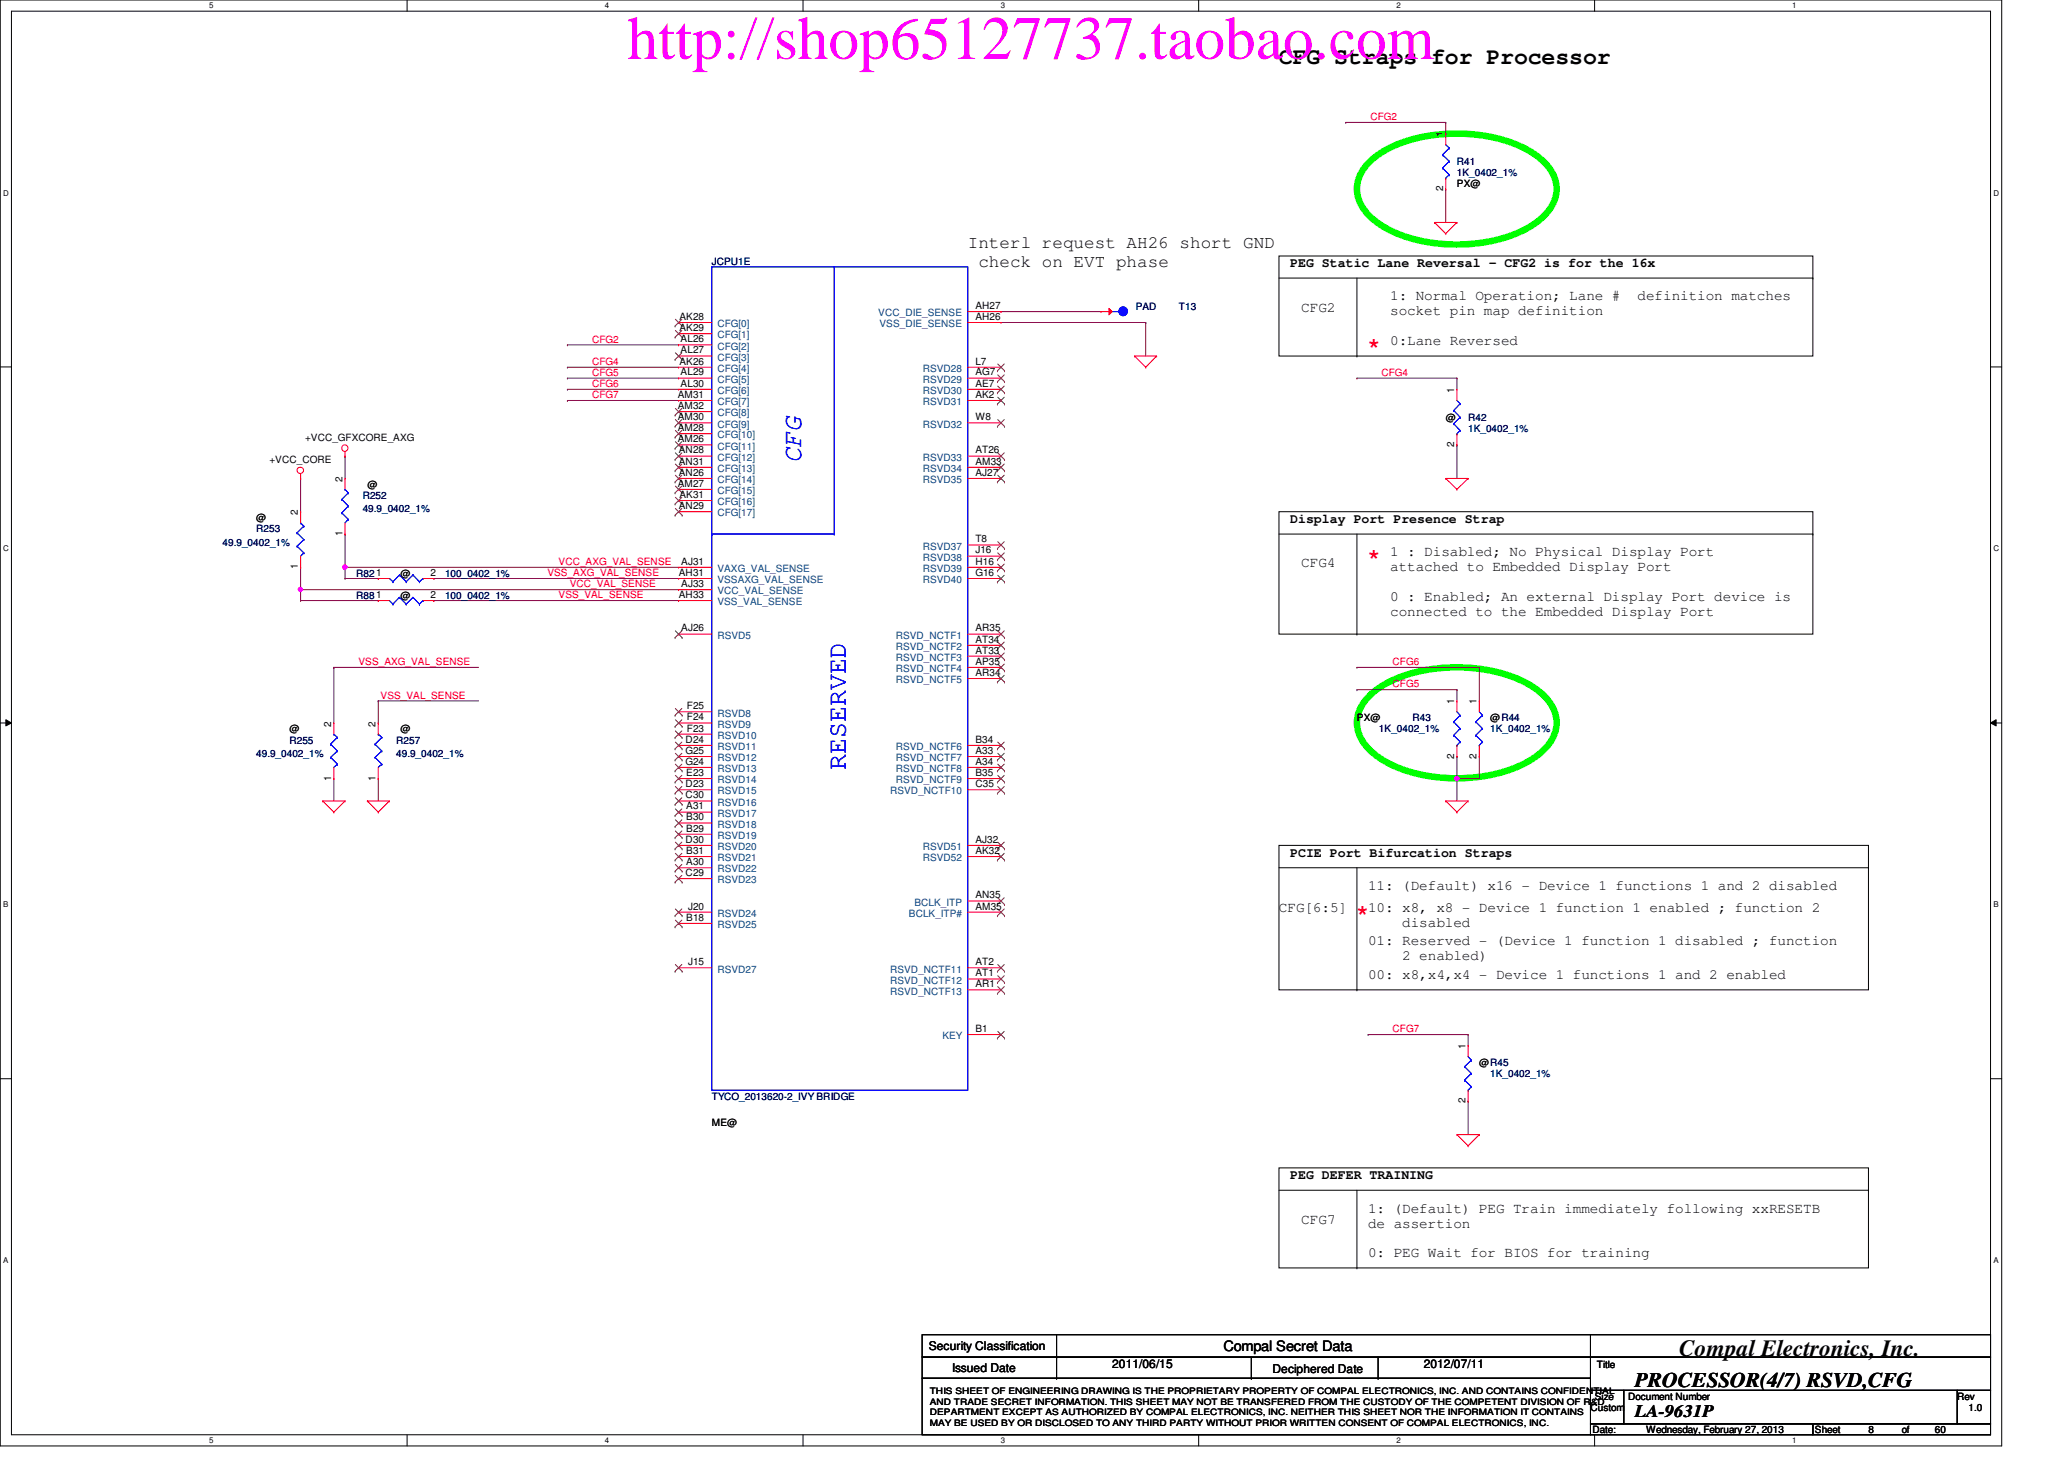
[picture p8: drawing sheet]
<svg xmlns="http://www.w3.org/2000/svg" width="297mm" height="210mm" viewBox="0 0 297 210" stroke-linecap="round" stroke-linejoin="round" font-family="sans-serif">
<path d="M0 0h288.1v208h-288.1zM1.6 1.6h284.9v204.8h-284.9z" fill="none" stroke="#000" stroke-width=".14"/>
<g fill="#fff">
<path d="M30.1 .2h.6v1.2h-.6z"/>
<path d="M30.1 206.6h.6v1.2h-.6z"/>
</g>
<path d="M58.6 0v1.6M58.6 206.4v1.6" fill="none" stroke="#000" stroke-width=".14"/>
<g fill="#fff">
<path d="M87 .2h.6v1.2h-.6z"/>
<path d="M87 206.6h.6v1.2h-.6z"/>
</g>
<path d="M115.6 0v1.6M115.6 206.4v1.6" fill="none" stroke="#000" stroke-width=".14"/>
<g fill="#fff">
<path d="M144 .2h.6v1.2h-.6z"/>
<path d="M144 206.6h.6v1.2h-.6z"/>
</g>
<path d="M172.5 0v1.6M172.5 206.4v1.6" fill="none" stroke="#000" stroke-width=".14"/>
<g fill="#fff">
<path d="M201 .2h.5v1.2h-.5z"/>
<path d="M201 206.6h.5v1.2h-.5z"/>
</g>
<path d="M229.5 0v1.6M229.5 206.4v1.6" fill="none" stroke="#000" stroke-width=".14"/>
<g fill="#fff">
<path d="M257.9 .2h.6v1.2h-.6z"/>
<path d="M257.9 206.6h.6v1.2h-.6z"/>
<path d="M.5 27.2h.7v1.2h-.7z"/>
<path d="M286.9 27.2h.8v1.2h-.8z"/>
<path d="M.5 78.4h.7v1.1h-.7z"/>
<path d="M286.9 78.4h.8v1.1h-.8z"/>
</g>
<path d="M0 52.8h1.6M286.5 52.8h1.6" fill="none" stroke="#000" stroke-width=".14"/>
<g fill="#fff">
<path d="M.5 129.6h.7v1.2h-.7z"/>
<path d="M286.9 129.6h.7v1.2h-.7z"/>
</g>
<path d="M0 104h1.6M.8 103.5l.8 .5-.8 .4zM286.5 104l.8-.5v.9zM286.5 104h1.6" fill="none" stroke="#000" stroke-width=".14"/>
<path d="M.8 103.5l.8 .5-.8 .4zM286.5 104l.8-.5v.9z" fill="#000"/>
<g fill="#fff">
<path d="M.5 180.8h.7v1.1h-.7z"/>
<path d="M286.9 180.8h.7v1.1h-.7z"/>
</g>
<g fill="none" stroke="#000" stroke-width=".14">
<path d="M184.1 36.8h76.8v14.4h-76.8zM184.1 40h76.8M195.3 51.2h.1M195.3 40v11.2M260.9 40h.1M184.1 73.6h76.8v17.6h-76.8zM184.1 76.8h76.8M195.3 76.8v14.4M260.9 76.8h.1M195.3 91.2h.1M184.1 121.6h84.8v20.8h-84.8zM184.1 124.8h84.8"/>
<path d="M195.3 124.8v17.6M268.9 124.8h.1M0 155.2h1.6M195.3 142.4h.1M286.5 155.2h1.6M184.1 168h84.8v14.4h-84.8zM184.1 171.2h84.8M195.3 171.2v11.2M268.9 171.2h.1M195.3 182.4h.1"/>
</g>
<path d="M196.7 23.7a15.6 15.6 0 0 1 9.6-4.3 23.2 23.2 0 0 1 13.5 2.1 7.6 7.6 0 0 1 4.1 4.7 5.4 5.4 0 0 1-2.1 5.3 18 18 0 0 1-10.5 3.6 22 22 0 0 1-11.8-2.3 7.6 7.6 0 0 1-4.1-4.7 5 5 0 0 1 1.3-4.4zM196.7 100.5a15.6 15.6 0 0 1 9.6-4.3 23.2 23.2 0 0 1 13.5 2.1 7.6 7.6 0 0 1 4.1 4.7 5.4 5.4 0 0 1-2.1 5.3 18 18 0 0 1-10.5 3.6 22 22 0 0 1-11.8-2.3 7.6 7.6 0 0 1-4.1-4.7 5 5 0 0 1 1.3-4.4z" fill="none" stroke="#0f0" stroke-width=".93"/>
<g fill="none" stroke="#800040" stroke-width=".14">
<path d="M195.3 54.4h.1M195.3 54.4h14.4M209.7 54.4h.1M209.7 54.4v1.6M209.7 64h.1M209.7 64v4.8M195.3 96h.1M195.3 96h17.6M212.9 96h.1M212.9 96v4.8M209.7 108.8h.1M209.7 112h.1"/>
<path d="M209.7 108.8v6.4M212.9 108.8h.1M212.9 108.8v3.2h-3.2"/>
</g>
<circle cx="209.7" cy="112" r=".31" fill="#f0f"/>
<circle cx="209.7" cy="112" r=".31" fill="none" stroke="#f0f" stroke-width=".14"/>
<g fill="none" stroke="#800040" stroke-width=".14">
<path d="M193.7 17.6h.1M193.7 17.6h14.4M208.1 17.6h.1M208.1 17.6v1.6M208.1 27.2h.1M208.1 27.2v4.8M81.7 49.6h.1M81.7 52.8h.1M81.7 56h.1M81.7 57.6h.1M81.7 54.4h.1M81.7 49.6h16"/>
<path d="M81.7 52.8h16M81.7 56h16M81.7 57.6h16M81.7 54.4h16M144.1 44.8h.1M144.1 44.8h14.4M43.3 68.8h.1M43.3 68.8v4.8M43.3 81.6h.1M43.3 84.8h.1M43.3 81.6v3.2M43.3 84.8h54.4"/>
<path d="M195.3 99.2h.1M195.3 99.2h14.4M209.7 99.2h.1M209.7 99.2v1.6M196.9 148.8h.1M196.9 148.8h14.4M211.3 158.4h.1M211.3 148.8h.1M211.3 148.8v1.6M211.3 158.4v4.8"/>
</g>
<circle cx="43.2" cy="84.8" r=".3" fill="#f0f"/>
<circle cx="43.2" cy="84.8" r=".3" fill="none" stroke="#f0f" stroke-width=".14"/>
<path d="M49.7 81.6h.1M49.7 81.6h48" fill="none" stroke="#800040" stroke-width=".14"/>
<circle cx="49.6" cy="81.6" r=".32" fill="#f0f"/>
<circle cx="49.6" cy="81.6" r=".32" fill="none" stroke="#f0f" stroke-width=".14"/>
<g fill="none" stroke="#800040" stroke-width=".14">
<path d="M144.1 46.4h20.8M164.9 46.4h.1M164.9 46.4v4.8M49.7 65.6h.1M49.7 76.8h.1M49.7 65.6v3.2M49.7 76.8v6.4M43.3 86.4h.1M43.3 86.4h11.1M43.3 84.8v1.6M48 96h.1M48 96v8"/>
<path d="M48 96h20.9M49.7 83.2h.1M49.7 83.2h4.7M54.4 86.4h.1M54.4 83.2h.1M62.4 83.2h.1M62.4 86.4h.1M62.4 83.2h35.3M62.4 86.4h35.3M48 112h.1M48 112v3.2M54.4 100.8h.1"/>
<path d="M54.4 112h.1M54.4 100.8v3.2M54.4 112v3.2M54.4 100.8h14.5"/>
</g>
<g fill="none" stroke="#f00" stroke-width=".14">
<path d="M208.1 19.2h.1M208.1 19.2v1.6M206.5 32h.1M206.5 32h3.2M206.5 32l1.6 1.6M208.1 33.6h.1M208.1 27.2h.1M208.1 25.6v1.6M209.7 32h.1M209.7 32l-1.6 1.6M97.7 46.4h.1M97.7 48h.1"/>
<path d="M97.7 49.6h.1M97.7 51.2h.1M97.7 52.8h.1M97.7 54.4h.1M97.7 56h.1M97.7 57.6h.1M97.7 59.2h.1M97.7 51.2h4.7M97.7 46.4h4.7M97.7 48h4.7M97.7 49.6h4.7M97.7 52.8h4.7"/>
<path d="M97.7 54.4h4.7M97.7 56h4.7M97.7 57.6h4.7M97.7 59.2h4.7M139.3 46.4h4.8M139.3 52.8h4.8M139.3 54.4h4.8M139.3 56h4.8M139.3 57.6h4.8M139.3 44.8h4.8M144.1 44.8h.1M144.1 46.4h.1"/>
<path d="M144.1 57.6h.1M144.1 56h.1M144.1 54.4h.1M144.1 52.8h.1M163.3 51.2h.1M163.3 51.2h3.2M163.3 51.2l1.6 1.6M164.9 52.8h.1M166.5 51.2h.1M166.5 51.2l-1.6 1.6M209.7 56h.1M209.7 56v1.6"/>
<path d="M43.3 68.8h.1M43.3 73.6h.1M43.3 68.2v.6M43.3 73.6v1.6M49.7 65.6h.1M49.7 76.8h.1M49.7 68.8h.1M49.7 65v.6M49.7 68.8v1.6M49.7 75.2v1.6M97.7 60.8h.1M97.7 62.4h.1"/>
<path d="M97.7 64h.1M97.7 65.6h.1M97.7 67.2h.1M97.7 68.8h.1M97.7 70.4h.1M97.7 72h.1M97.7 73.6h.1M97.7 68.8h4.7M97.7 60.8h4.7M97.7 62.4h4.7M97.7 64h4.7M97.7 65.6h4.7"/>
<path d="M97.7 67.2h4.7M97.7 70.4h4.7M97.7 72h4.7M97.7 73.6h4.7M139.3 68.8h4.8M139.3 60.8h4.8M139.3 65.6h4.8M139.3 67.2h4.8M139.3 78.4h4.8M144.1 67.2h.1M144.1 68.8h.1M144.1 78.4h.1"/>
<path d="M144.1 60.8h.1M144.1 65.6h.1M208.1 68.8h.1M208.1 68.8h3.2M208.1 68.8l1.6 1.6M209.7 70.4h.1M209.7 64h.1M209.7 62.4v1.6M211.3 68.8h.1M211.3 68.8l-1.6 1.6M43.3 81.6h.1M43.3 80v1.6"/>
<path d="M54.4 86.4h.1M54.4 83.2h.1M54.4 86.4h1.6M54.4 83.2h1.6M60.9 86.4h1.5M60.9 83.2h1.5M62.4 86.4h.1M62.4 83.2h.1M97.7 91.2h.1M97.7 81.6h.1M97.7 83.2h.1M97.7 84.8h.1"/>
<path d="M97.7 86.4h.1M97.7 86.4h4.7M97.7 83.2h4.7M97.7 81.6h4.7M97.7 91.2h4.7M97.7 84.8h4.7M139.3 83.2h4.8M139.3 80h4.8M139.3 92.8h4.8M139.3 81.6h4.8M139.3 91.2h4.8M139.3 94.4h4.8"/>
<path d="M139.3 97.6h4.8M139.3 96h4.8M144.1 80h.1M144.1 92.8h.1M144.1 81.6h.1M144.1 83.2h.1M144.1 91.2h.1M144.1 94.4h.1M144.1 97.6h.1M144.1 96h.1M46.4 115.2h.1M46.4 115.2h3.3"/>
<path d="M46.4 115.2l1.6 1.6M48 116.8h.1M48 112h.1M48 104h.1M48 104v1.6M48 110.4v1.6M49.7 115.2h.1M49.7 115.2l-1.7 1.6M52.9 115.2h.1M52.9 115.2h3.1M52.9 115.2l1.5 1.6M54.4 116.8h.1"/>
<path d="M54.4 112h.1M54.4 104h.1M54.4 104v1.6M54.4 110.4v1.6M56 115.2h.1M56 115.2l-1.6 1.6M97.7 115.2h.1M97.7 113.6h.1M97.7 116.8h.1M97.7 118.4h.1M97.7 102.4h.1M97.7 104h.1"/>
<path d="M97.7 107.2h.1M97.7 108.8h.1M97.7 110.4h.1M97.7 112h.1M97.7 105.6h.1M97.7 115.2h4.7M97.7 107.2h4.7M97.7 108.8h4.7M97.7 110.4h4.7M97.7 112h4.7M97.7 113.6h4.7M97.7 116.8h4.7"/>
<path d="M97.7 118.4h4.7M97.7 102.4h4.7M97.7 104h4.7M97.7 105.6h4.7M139.3 107.2h4.8M139.3 108.8h4.8M139.3 110.4h4.8M139.3 112h4.8M139.3 113.6h4.8M144.1 107.2h.1M144.1 108.8h.1M144.1 110.4h.1"/>
<path d="M144.1 112h.1M144.1 113.6h.1M208.1 115.2h.1M208.1 115.2h3.2M208.1 115.2l1.6 1.6M209.7 116.8h.1M209.7 100.8h.1M209.7 108.8h.1M209.7 100.8v1.6M209.7 107.2v1.6M211.3 115.2h.1M211.3 115.2l-1.6 1.6"/>
<path d="M212.9 100.8h.1M212.9 108.8h.1M212.9 100.8v1.6M212.9 107.2v1.6M97.7 139.2h.1M97.7 121.6h.1M97.7 120h.1M97.7 124.8h.1M97.7 123.2h.1M97.7 126.4h.1M97.7 131.2h.1M97.7 132.8h.1"/>
<path d="M97.7 139.2h4.7M97.7 121.6h4.7M97.7 123.2h4.7M97.7 120h4.7M97.7 124.8h4.7M97.7 126.4h4.7M97.7 131.2h4.7M97.7 132.8h4.7M139.3 139.2h4.8M139.3 121.6h4.8M139.3 123.2h4.8M139.3 129.6h4.8"/>
<path d="M139.3 131.2h4.8M144.1 139.2h.1M144.1 121.6h.1M144.1 123.2h.1M144.1 129.6h.1M144.1 131.2h.1M139.3 140.8h4.8M139.3 142.4h4.8M139.3 148.8h4.8M144.1 140.8h.1M144.1 142.4h.1M144.1 148.8h.1"/>
<path d="M209.7 163.2h.1M209.7 163.2h3.2M209.7 163.2l1.6 1.6M211.3 164.8h.1M212.9 163.2h.1M212.9 163.2l-1.6 1.6"/>
<circle cx="43.2" cy="67.7" r=".46"/>
<circle cx="49.6" cy="64.5" r=".46"/>
</g>
<g fill="none" stroke="#000" stroke-width=".14">
<path d="M132.7 192h96.2v3.2h-96.2zM132.7 195.2h96.2v3.1h-96.2zM132.7 198.3h96.2v8.1h-96.2zM152.1 195.2h.1M152.1 198.3h.1M152.1 192v6.3M180.1 198.3h.1M180.1 195.2v3.1M198.3 198.3h.1M198.3 195.2v3.1M228.9 192h57.6v3.2h-57.6zM228.9 195.2h57.6v4.8h-57.6z"/>
<path d="M228.9 200h4.8v4.9h-4.8zM228.9 204.9h32v1.5h-32zM233.7 200h48v4.9h-48zM260.9 204.9h25.6v1.5h-25.6zM281.7 200h4.8v4.9h-4.8z"/>
</g>
<g fill="none" stroke="#00f" stroke-width=".14">
<path d="M102.4 38.4h36.9v118.4h-36.9zM120.1 38.4v38.4M207.6 22.3h.1M207.6 24.2h.1M207.6 22.3l1 .9M207.6 24.2l1 .9M208.1 25.6h.1M208.1 20.8l.5 .5M208.6 21.3h.1M208.6 23.2h.1M208.6 25.1h.1M208.6 21.3l-1 1"/>
<path d="M208.6 23.2l-1 1M208.6 25.1l-.5 .5M209.2 59.1h.1M209.2 59.1l.9 .9M209.7 57.6l.4 .5M210.1 58.1h.1M210.1 58.1l-.9 1M42.8 78.6h.1M42.8 76.7h.1M42.8 78.6l.9 .9M42.8 76.7l.9 .9M43.3 75.2h.1"/>
<path d="M43.3 75.2l.4 .5M43.7 79.5h.1M43.7 77.6h.1M43.7 75.7h.1M43.7 79.5l-.4 .5M43.7 77.6l-.9 1M43.7 75.7l-.9 1M49.2 73.8h.1M49.2 71.8h.1M49.2 73.8l.9 .9M49.2 71.8l.9 1M49.7 70.4h.1"/>
<path d="M49.7 70.4l.4 .5M50.1 74.7h.1M50.1 72.8h.1M50.1 70.9h.1M50.1 74.7l-.4 .5M50.1 72.8l-.9 1M50.1 70.9l-.9 .9M102.4 76.8h.1M102.4 76.8h17.7M120.1 76.8h.1M209.2 61h.1M209.2 61l.9 .9"/>
<path d="M209.7 62.4h.1M210.1 60h.1M210.1 61.9h.1M210.1 60l-.9 1M210.1 61.9l-.4 .5M56 86.4l.6 .5M56 83.2l.6 .5M56.6 86.9h.1M56.6 83.7h.1M57.5 85.9h.1M57.5 82.7h.1M57.5 85.9l-.9 1"/>
<path d="M57.5 85.9l1 1M57.5 82.7l-.9 1M57.5 82.7l1 1M58.5 86.9h.1M58.5 83.7h.1M59.4 85.9h.1M59.4 82.7h.1M59.4 85.9l-.9 1M59.4 85.9l1 1M59.4 82.7l-.9 1M59.4 82.7l1 1M60.4 86.9h.1"/>
<path d="M60.4 83.7h.1M60.9 86.4h.1M60.9 83.2h.1M60.9 86.4l-.5 .5M60.9 83.2l-.5 .5M47.6 109h.1M47.6 107.1h.1M47.6 109l1 .9M47.6 107.1l1 .9M48 105.6h.1M48 105.6l.6 .5M48.6 109.9h.1"/>
<path d="M48.6 108h.1M48.6 106.1h.1M48.6 109.9l-.6 .5M48.6 108l-1 1M48.6 106.1l-1 1M54 109h.1M54 107.1h.1M54 109l.9 .9M54 107.1l.9 .9M54.4 105.6h.1M54.4 105.6l.5 .5M54.9 109.9h.1"/>
<path d="M54.9 108h.1M54.9 106.1h.1M54.9 109.9l-.5 .5M54.9 108l-.9 1M54.9 106.1l-.9 1M209.2 103.8h.1M209.2 105.8h.1M209.2 103.8l.9 1M209.2 105.8l.9 .9M209.7 107.2h.1M209.7 102.4l.4 .5M210.1 102.9h.1"/>
<path d="M210.1 104.8h.1M210.1 106.7h.1M210.1 102.9l-.9 .9M210.1 104.8l-.9 1M210.1 106.7l-.4 .5M212.4 103.8h.1M212.4 105.8h.1M212.4 103.8l1 1M212.4 105.8l1 .9M212.9 107.2h.1M212.9 102.4l.5 .5M213.4 102.9h.1"/>
<path d="M213.4 104.8h.1M213.4 106.7h.1M213.4 102.9l-1 .9M213.4 104.8l-1 1M213.4 106.7l-.5 .5"/>
</g>
<g fill="none" stroke="#804000" stroke-width=".14">
<path d="M97.2 46.9h.1M97.2 48.5h.1M97.2 51.7h.1M97.2 59.7h.1M97.2 45.9l1 1M97.2 47.5l1 1M97.2 50.8l1 .9M97.2 58.8l1 .9M98.1 45.9l-.9 1M98.1 47.5l-.9 1M98.1 50.8l-.9 .9M98.1 58.8l-.9 .9"/>
<path d="M98.2 46.9h.1M98.2 48.5h.1M98.2 51.7h.1M98.2 59.7h.1M143.5 58.1h.1M143.5 56.5h.1M143.5 54.9h.1M143.5 53.3h.1M143.6 57.1l1 1M143.6 55.5l1 1M143.6 53.9l1 1M143.6 52.4l1 .9"/>
<path d="M144.5 55.5l-1 1M144.5 57.1l-1 1M144.5 53.9l-1 1M144.5 52.4l-1 .9M144.6 58.1h.1M144.6 56.5h.1M144.6 54.9h.1M144.6 53.3h.1M97.2 61.3h.1M97.2 62.9h.1M97.2 64.5h.1M97.2 66.1h.1"/>
<path d="M97.2 67.7h.1M97.2 69.3h.1M97.2 70.9h.1M97.2 72.5h.1M97.2 74.1h.1M97.2 60.4l1 .9M97.2 61.9l1 1M97.2 63.5l1 1M97.2 65.2l1 .9M97.2 66.8l1 .9M97.2 68.4l1 .9M97.2 69.9l1 1"/>
<path d="M97.2 71.5l1 1M97.2 73.2l1 .9M98.1 60.4l-.9 .9M98.1 61.9l-.9 1M98.1 63.5l-.9 1M98.1 65.2l-.9 .9M98.1 66.8l-.9 .9M98.1 68.4l-.9 .9M98.1 69.9l-.9 1M98.1 71.5l-.9 1M98.1 73.2l-.9 .9M98.2 61.3h.1"/>
<path d="M98.2 62.9h.1M98.2 64.5h.1M98.2 66.1h.1M98.2 67.7h.1M98.2 69.3h.1M98.2 70.9h.1M98.2 72.5h.1M98.2 74.1h.1M143.5 67.7h.1M143.5 69.3h.1M143.5 78.9h.1M143.5 61.3h.1"/>
<path d="M143.5 66.1h.1M143.6 66.8l1 .9M143.6 68.4l1 .9M143.6 79.5l1 1M143.6 77.9l1 1M143.6 60.4l1 .9M143.6 65.2l1 .9M144.5 66.8l-1 .9M144.5 68.4l-1 .9M144.5 79.5l-1 1M144.5 77.9l-1 1M144.5 60.4l-1 .9"/>
<path d="M144.5 65.2l-1 .9M144.6 67.7h.1M144.6 69.3h.1M144.6 78.9h.1M144.6 61.3h.1M144.6 66.1h.1M97.2 91.7h.1M97.2 90.8l1 .9M98.1 90.8l-.9 .9M98.2 91.7h.1M143.5 80.5h.1M143.5 93.3h.1"/>
<path d="M143.5 82.1h.1M143.5 83.7h.1M143.5 91.7h.1M143.5 94.9h.1M143.5 98.1h.1M143.5 96.5h.1M143.6 92.4l1 .9M143.6 81.2l1 .9M143.6 82.8l1 .9M143.6 90.8l1 .9M143.6 93.9l1 1M143.6 97.2l1 .9"/>
<path d="M143.6 95.5l1 1M144.5 92.4l-1 .9M144.5 81.2l-1 .9M144.5 82.8l-1 .9M144.5 90.8l-1 .9M144.5 93.9l-1 1M144.5 97.2l-1 .9M144.5 95.5l-1 1M144.6 80.5h.1M144.6 93.3h.1M144.6 82.1h.1M144.6 83.7h.1"/>
<path d="M144.6 91.7h.1M144.6 94.9h.1M144.6 98.1h.1M144.6 96.5h.1M97.2 115.7h.1M97.2 114.1h.1M97.2 117.3h.1M97.2 118.9h.1M97.2 102.9h.1M97.2 104.5h.1M97.2 107.7h.1M97.2 109.3h.1"/>
<path d="M97.2 110.9h.1M97.2 112.5h.1M97.2 106.1h.1M97.2 114.8l1 .9M97.2 113.2l1 .9M97.2 116.4l1 .9M97.2 117.9l1 1M97.2 119.5l1 1M97.2 101.9l1 1M97.2 103.5l1 1M97.2 106.8l1 .9M97.2 108.4l1 .9"/>
<path d="M97.2 109.9l1 1M97.2 111.5l1 1M97.2 105.2l1 .9M98.1 114.8l-.9 .9M98.1 113.2l-.9 .9M98.1 116.4l-.9 .9M98.1 117.9l-.9 1M98.1 119.5l-.9 1M98.1 101.9l-.9 1M98.1 103.5l-.9 1M98.1 106.8l-.9 .9M98.1 108.4l-.9 .9"/>
<path d="M98.1 109.9l-.9 1M98.1 111.5l-.9 1M98.1 105.2l-.9 .9M98.2 115.7h.1M98.2 114.1h.1M98.2 117.3h.1M98.2 118.9h.1M98.2 102.9h.1M98.2 104.5h.1M98.2 107.7h.1M98.2 109.3h.1M98.2 110.9h.1"/>
<path d="M98.2 112.5h.1M98.2 106.1h.1M143.5 107.7h.1M143.5 109.3h.1M143.5 110.9h.1M143.5 112.5h.1M143.5 114.1h.1M143.6 106.8l1 .9M143.6 108.4l1 .9M143.6 109.9l1 1M143.6 111.5l1 1M143.6 113.2l1 .9"/>
<path d="M144.5 106.8l-1 .9M144.5 108.4l-1 .9M144.5 109.9l-1 1M144.5 111.5l-1 1M144.5 113.2l-1 .9M144.6 107.7h.1M144.6 109.3h.1M144.6 110.9h.1M144.6 112.5h.1M144.6 114.1h.1M97.2 139.7h.1M97.2 122.1h.1"/>
<path d="M97.2 120.5h.1M97.2 125.3h.1M97.2 123.7h.1M97.2 126.9h.1M97.2 131.7h.1M97.2 133.3h.1M97.2 138.8l1 .9M97.2 121.2l1 .9M97.2 124.4l1 .9M97.2 122.8l1 .9M97.2 125.9l1 1M97.2 130.8l1 .9"/>
<path d="M97.2 132.4l1 .9M98.1 125.9l-.9 1M98.1 138.8l-.9 .9M98.1 121.2l-.9 .9M98.1 124.4l-.9 .9M98.1 122.8l-.9 .9M98.1 130.8l-.9 .9M98.1 132.4l-.9 .9M98.2 139.7h.1M98.2 122.1h.1M98.2 120.5h.1M98.2 125.3h.1"/>
<path d="M98.2 123.7h.1M98.2 126.9h.1M98.2 131.7h.1M98.2 133.3h.1M143.5 139.7h.1M143.5 122.1h.1M143.5 123.7h.1M143.5 130.1h.1M143.5 131.7h.1M143.6 138.8l1 .9M143.6 121.2l1 .9M143.6 122.8l1 .9"/>
<path d="M143.6 129.2l1 .9M143.6 130.8l1 .9M144.5 138.8l-1 .9M144.5 121.2l-1 .9M144.5 122.8l-1 .9M144.5 129.2l-1 .9M144.5 130.8l-1 .9M144.6 139.7h.1M144.6 122.1h.1M144.6 123.7h.1M144.6 130.1h.1M144.6 131.7h.1"/>
<path d="M143.5 141.4h.1M143.5 142.9h.1M143.5 149.4h.1M143.6 140.4l1 1M143.6 141.9l1 1M143.6 148.4l1 1M144.5 140.4l-1 1M144.5 141.9l-1 1M144.5 148.4l-1 1M144.6 141.4h.1M144.6 142.9h.1M144.6 149.4h.1"/>
</g>
<circle cx="161.6" cy="44.8" r=".63" fill="#00f"/>
<g fill="none" stroke="#00f" stroke-width=".14">
<path d="M160.1 44.8h.9M161 44.8h.1"/>
<circle cx="161.6" cy="44.8" r=".63"/>
</g>
<circle cx="161.6" cy="44.8" r=".63" fill="#00f"/>
<g fill="none" stroke="#00f" stroke-width=".14">
<path d="M160.1 44.8h.9M161 44.8h.1"/>
<circle cx="161.6" cy="44.8" r=".63"/>
</g>
<path d="M159.6 44.4l.5 .4-.5 .5z" fill="#f00"/>
<path d="M158.5 44.8h.1M158.5 44.8h1.6M159.6 44.4l.5 .4-.5 .5zM211.3 150.4h.1M211.3 158.4h.1M211.3 150.4v1.6M211.3 156.8v1.6" fill="none" stroke="#f00" stroke-width=".14"/>
<path d="M210.8 153.5h.1M210.8 155.4h.1M210.8 153.5l.9 .9M210.8 155.4l.9 .9M211.3 156.8h.1M211.3 152l.4 .5M211.7 152.5h.1M211.7 154.4h.1M211.7 156.3h.1M211.7 152.5l-.9 1M211.7 154.4l-.9 1M211.7 156.3l-.4 .5" fill="none" stroke="#00f" stroke-width=".14"/>
<circle cx="209.7" cy="112" r=".31" fill="#f0f"/>
<circle cx="209.7" cy="112" r=".31" fill="none" stroke="#f0f" stroke-width=".14"/>
<circle cx="43.2" cy="84.8" r=".3" fill="#f0f"/>
<circle cx="43.2" cy="84.8" r=".3" fill="none" stroke="#f0f" stroke-width=".14"/>
<circle cx="49.6" cy="81.6" r=".32" fill="#f0f"/>
<circle cx="49.6" cy="81.6" r=".32" fill="none" stroke="#f0f" stroke-width=".14"/>
<text font-size="8.8" fill="#f0f" x="90.3" y="8.5">http://shop65127737.taobao.com</text>
<g font-size="4.3" fill="#f00">
<text x="196.9" y="51.9">*</text>
<text x="196.9" y="82.3">*</text>
<text x="195.3" y="133.5">*</text>
</g>
<g font-size="3.8" fill="#00f">
<text x="115.3" y="66.6" transform="rotate(-90 115.3 66.6)">CFG</text>
<text x="121.7" y="110.7" transform="rotate(-90 121.7 110.7)">RESERVED</text>
</g>
<g font-size="3.3">
<text x="184.1" y="9.1">CFG Straps for Processor</text>
<text x="241.7" y="195.1">Compal Electronics, Inc.</text>
</g>
<text font-size="3" x="235.3" y="199.6">PROCESSOR(4/7) RSVD,CFG</text>
<g font-size="2.5">
<text x="139.3" y="35.7">Interl request AH26 short GND</text>
<text x="140.8" y="38.4">check on EVT phase</text>
<text x="235.3" y="203.9">LA-9631P</text>
</g>
<g font-size="2.1">
<text x="187.3" y="44.8">CFG2</text>
<text x="200.1" y="43.2">1: Normal Operation; Lane #</text>
<text x="200.1" y="45.4">socket pin map definition</text>
<text x="235.7" y="43.2">definition matches</text>
<text x="200.1" y="49.6">0:Lane Reversed</text>
<text x="187.3" y="81.6">CFG4</text>
<text x="200.1" y="80">1 : Disabled; No Physical Display Port</text>
<text x="200.1" y="82.2">attached to Embedded Display Port</text>
<text x="200.1" y="86.4">0 : Enabled; An external Display Port device is</text>
<text x="200.1" y="88.6">connected to the Embedded Display Port</text>
<text x="184.1" y="131.2">CFG[6:5]</text>
<text x="196.9" y="131.2">10: x8, x8 - Device 1 function 1 enabled ; function 2</text>
<text x="196.9" y="128">11: (Default) x16 - Device 1 functions 1 and 2 disabled</text>
<text x="196.9" y="136">01: Reserved - (Device 1 function 1 disabled ; function</text>
<text x="201.8" y="133.4">disabled</text>
<text x="196.9" y="140.8">00: x8,x4,x4 - Device 1 functions 1 and 2 enabled</text>
<text x="201.8" y="138.2">2 enabled)</text>
<text x="187.3" y="176">CFG7</text>
<text x="196.9" y="174.5">1: (Default) PEG Train immediately following xxRESETB</text>
<text x="196.9" y="176.6">de assertion</text>
<text x="196.9" y="180.8">0: PEG Wait for BIOS for training</text>
<text x="176.1" y="194.4">Compal Secret Data</text>
</g>
<g font-size="1.9">
<text x="185.7" y="38.4">PEG Static Lane Reversal - CFG2 is for the 16x</text>
<text x="185.7" y="75.2">Display Port Presence Strap</text>
<text x="185.7" y="123.2">PCIE Port Bifurcation Straps</text>
<text x="185.7" y="169.6">PEG DEFER TRAINING</text>
</g>
<g font-size="1.7">
<text x="133.7" y="194.3">Security Classification</text>
<text x="137" y="197.3">Issued Date</text>
<text x="160.1" y="196.8">2011/06/15</text>
<text x="183.1" y="197.5">Deciphered Date</text>
<text x="204.9" y="196.8">2012/07/11</text>
</g>
<g font-size="1.4" fill="#f00">
<text x="197.2" y="17.3">CFG2</text>
<text x="85.2" y="49.3">CFG2</text>
<text x="85.2" y="52.5">CFG4</text>
<text x="85.2" y="55.7">CFG6</text>
<text x="85.2" y="57.3">CFG7</text>
<text x="85.2" y="54.1">CFG5</text>
<text x="198.8" y="54.1">CFG4</text>
<text x="78.8" y="82.9">VSS_AXG_VAL_SENSE</text>
<text x="80.4" y="81.3">VCC_AXG_VAL_SENSE</text>
<text x="80.4" y="86.1">VSS_VAL_SENSE</text>
<text x="82" y="84.5">VCC_VAL_SENSE</text>
<text x="51.6" y="95.7">VSS_AXG_VAL_SENSE</text>
<text x="200.4" y="95.7">CFG6</text>
<text x="54.8" y="100.5">VSS_VAL_SENSE</text>
<text x="200.4" y="98.9">CFG5</text>
<text x="200.4" y="148.5">CFG7</text>
</g>
<g font-size="1.4">
<text x="207.7" y="19.7" transform="rotate(-90 207.7 19.7)">1</text>
<text x="207.7" y="27.5" transform="rotate(-90 207.7 27.5)">2</text>
<text x="209.7" y="27">PX@</text>
<text x="97.8" y="46">AK28</text>
<text x="97.8" y="47.6">AK29</text>
<text x="140.4" y="46">AH26</text>
<text x="140.4" y="44.4">AH27</text>
<text x="97.8" y="52.5">AK26</text>
<text x="98" y="49.2">AL26</text>
<text x="98" y="50.8">AL27</text>
<text x="140.4" y="52.5">L7</text>
<text x="97.5" y="57.2">AM31</text>
<text x="97.5" y="58.8">AM32</text>
<text x="98" y="54">AL29</text>
<text x="98" y="55.6">AL30</text>
<text x="140.4" y="57.2">AK2</text>
<text x="140.4" y="55.6">AE7</text>
<text x="140.4" y="54">AG7</text>
<text x="209.3" y="56.5" transform="rotate(-90 209.3 56.5)">1</text>
<text x="43.9" y="63.5">+VCC_GFXCORE_AXG</text>
<text x="97.5" y="60.5">AM30</text>
<text x="97.5" y="62">AM28</text>
<text x="97.5" y="63.6">AM26</text>
<text x="97.7" y="65.2">AN28</text>
<text x="140.4" y="60.5">W8</text>
<text x="140.4" y="65.2">AT26</text>
<text x="208.1" y="60.6">@</text>
<text x="209.3" y="64.3" transform="rotate(-90 209.3 64.3)">2</text>
<text x="38.8" y="66.6">+VCC_CORE</text>
<text x="49.3" y="69.3" transform="rotate(-90 49.3 69.3)">2</text>
<text x="52.9" y="70.2">@</text>
<text x="97.5" y="70">AM27</text>
<text x="97.7" y="66.8">AN31</text>
<text x="97.7" y="68.5">AN26</text>
<text x="97.8" y="71.6">AK31</text>
<text x="140.4" y="66.8">AM33</text>
<text x="140.4" y="68.5">AJ27</text>
<text x="36.9" y="75">@</text>
<text x="42.9" y="74.1" transform="rotate(-90 42.9 74.1)">2</text>
<text x="49.3" y="77.1" transform="rotate(-90 49.3 77.1)">1</text>
<text x="97.7" y="73.2">AN29</text>
<text x="42.9" y="81.9" transform="rotate(-90 42.9 81.9)">1</text>
<text x="57.7" y="83">@</text>
<text x="62" y="82.8">2</text>
<text x="97.7" y="82.8">AH31</text>
<text x="98" y="81.2">AJ31</text>
<text x="140.4" y="79.6">J16</text>
<text x="140.4" y="81.2">H16</text>
<text x="140.4" y="82.8">G16</text>
<text x="140.4" y="78">T8</text>
<text x="57.7" y="86.2">@</text>
<text x="62" y="86">2</text>
<text x="97.7" y="86">AH33</text>
<text x="98" y="84.5">AJ33</text>
<text x="98" y="90.8">AJ26</text>
<text x="140.4" y="92.5">AT34</text>
<text x="140.4" y="90.8">AR35</text>
<text x="140.4" y="94">AT33</text>
<text x="140.4" y="95.6">AP35</text>
<text x="140.4" y="97.2">AR34</text>
<text x="209.3" y="101.3" transform="rotate(-90 209.3 101.3)">1</text>
<text x="212.5" y="101.3" transform="rotate(-90 212.5 101.3)">1</text>
<text x="41.7" y="105.4">@</text>
<text x="47.7" y="104.5" transform="rotate(-90 47.7 104.5)">2</text>
<text x="54.1" y="104.5" transform="rotate(-90 54.1 104.5)">2</text>
<text x="57.7" y="105.4">@</text>
<text x="98.7" y="106.8">D24</text>
<text x="98.8" y="102">F25</text>
<text x="98.8" y="103.6">F24</text>
<text x="98.8" y="105.2">F23</text>
<text x="140.4" y="106.8">B34</text>
<text x="195.3" y="103.8">PX@</text>
<text x="214.5" y="103.8">@R44</text>
<text x="47.7" y="112.3" transform="rotate(-90 47.7 112.3)">1</text>
<text x="54.1" y="112.3" transform="rotate(-90 54.1 112.3)">1</text>
<text x="98.6" y="108.5">G25</text>
<text x="98.6" y="110">G24</text>
<text x="98.7" y="113.2">D23</text>
<text x="98.8" y="111.6">E23</text>
<text x="140.4" y="108.5">A33</text>
<text x="140.4" y="110">A34</text>
<text x="140.4" y="111.6">B35</text>
<text x="140.4" y="113.2">C35</text>
<text x="209.3" y="109.1" transform="rotate(-90 209.3 109.1)">2</text>
<text x="212.5" y="109.1" transform="rotate(-90 212.5 109.1)">2</text>
<text x="98.7" y="114.9">C30</text>
<text x="98.8" y="116.5">A31</text>
<text x="98.8" y="118">B30</text>
<text x="98.8" y="119.6">B29</text>
<text x="98.7" y="121.2">D30</text>
<text x="98.8" y="124.5">A30</text>
<text x="98.8" y="122.9">B31</text>
<text x="140.4" y="121.2">AJ32</text>
<text x="140.4" y="122.9">AK32</text>
<text x="98.7" y="126">C29</text>
<text x="99" y="130.9">J20</text>
<text x="140.4" y="130.9">AM35</text>
<text x="140.4" y="129.2">AN35</text>
<text x="98.8" y="132.5">B18</text>
<text x="99" y="138.9">J15</text>
<text x="140.4" y="138.9">AT2</text>
<text x="140.4" y="140.5">AT1</text>
<text x="140.4" y="142">AR1</text>
<text x="140.4" y="148.5">B1</text>
<text x="210.9" y="150.9" transform="rotate(-90 210.9 150.9)">1</text>
<text x="212.9" y="153.4">@R45</text>
<text x="210.9" y="158.8" transform="rotate(-90 210.9 158.8)">2</text>
<text x="102.4" y="162">ME@</text>
<text x="229.8" y="196.8">Title</text>
<text x="228.9" y="203">Custom</text>
<text x="229.5" y="201.4">Size</text>
<text x="234.3" y="201.4">Document Number</text>
<text x="281.7" y="201.4">Rev</text>
<text x="283.3" y="203">1.0</text>
<text x="229.2" y="206.2">Date:</text>
<text x="236.9" y="206.2">Wednesday, February 27, 2013</text>
<text x="261.2" y="206.2">Sheet</text>
<text x="268.9" y="206.2">8</text>
<text x="273.7" y="206.2">of</text>
<text x="278.5" y="206.2">60</text>
</g>
<g font-size="1.4" fill="#000080">
<text x="209.7" y="23.7">R41</text>
<text x="209.7" y="25.4">1K_0402_1%</text>
<text x="102.4" y="38.2">JCPU1E</text>
<text x="163.4" y="44.6">PAD</text>
<text x="169.7" y="44.6">T13</text>
<text x="211.3" y="60.6">R42</text>
<text x="211.3" y="62.2">1K_0402_1%</text>
<text x="52.2" y="71.8">R252</text>
<text x="36.9" y="76.6">R253</text>
<text x="52.2" y="73.7">49.9_0402_1%</text>
<text x="32" y="78.5">49.9_0402_1%</text>
<text x="51.3" y="83">R821</text>
<text x="64" y="83">100_0402_1%</text>
<text x="51.3" y="86.2">R881</text>
<text x="64" y="86.2">100_0402_1%</text>
<text x="41.7" y="107">R255</text>
<text x="57" y="107">R257</text>
<text x="198.5" y="105.4">1K_0402_1%</text>
<text x="203.3" y="103.8">R43</text>
<text x="214.5" y="105.4">1K_0402_1%</text>
<text x="36.9" y="108.9">49.9_0402_1%</text>
<text x="57" y="108.9">49.9_0402_1%</text>
<text x="214.5" y="155">1K_0402_1%</text>
<text x="102.4" y="158.2">TYCO_2013620-2_IVY BRIDGE</text>
</g>
<g font-size="1.4" fill="#004080">
<text x="103.2" y="47.1">CFG[0]</text>
<text x="126.4" y="45.5">VCC_DIE_SENSE</text>
<text x="126.6" y="47.1">VSS_DIE_SENSE</text>
<text x="103.2" y="48.7">CFG[1]</text>
<text x="103.2" y="50.3">CFG[2]</text>
<text x="103.2" y="51.9">CFG[3]</text>
<text x="103.2" y="53.5">CFG[4]</text>
<text x="132.8" y="53.5">RSVD28</text>
<text x="103.2" y="55.1">CFG[5]</text>
<text x="103.2" y="56.7">CFG[6]</text>
<text x="103.2" y="58.3">CFG[7]</text>
<text x="103.2" y="59.9">CFG[8]</text>
<text x="132.8" y="58.3">RSVD31</text>
<text x="132.8" y="56.7">RSVD30</text>
<text x="132.8" y="55.1">RSVD29</text>
<text x="103.2" y="61.5">CFG[9]</text>
<text x="103.2" y="63.1">CFG[10]</text>
<text x="103.2" y="64.7">CFG[11]</text>
<text x="132.8" y="61.5">RSVD32</text>
<text x="103.2" y="66.3">CFG[12]</text>
<text x="103.2" y="67.9">CFG[13]</text>
<text x="103.2" y="69.5">CFG[14]</text>
<text x="103.2" y="71.1">CFG[15]</text>
<text x="132.8" y="67.9">RSVD34</text>
<text x="132.8" y="69.5">RSVD35</text>
<text x="132.8" y="66.3">RSVD33</text>
<text x="103.2" y="72.7">CFG[16]</text>
<text x="103.2" y="74.3">CFG[17]</text>
<text x="103.2" y="82.3">VAXG_VAL_SENSE</text>
<text x="103.2" y="83.9">VSSAXG_VAL_SENSE</text>
<text x="132.8" y="80.7">RSVD38</text>
<text x="132.8" y="82.3">RSVD39</text>
<text x="132.8" y="83.9">RSVD40</text>
<text x="132.8" y="79.1">RSVD37</text>
<text x="103.2" y="85.5">VCC_VAL_SENSE</text>
<text x="103.2" y="87.1">VSS_VAL_SENSE</text>
<text x="103.2" y="91.9">RSVD5</text>
<text x="128.9" y="93.5">RSVD_NCTF2</text>
<text x="128.9" y="91.9">RSVD_NCTF1</text>
<text x="128.9" y="95.1">RSVD_NCTF3</text>
<text x="128.9" y="98.3">RSVD_NCTF5</text>
<text x="128.9" y="96.7">RSVD_NCTF4</text>
<text x="103.2" y="103.1">RSVD8</text>
<text x="103.2" y="104.7">RSVD9</text>
<text x="103.2" y="107.9">RSVD11</text>
<text x="103.2" y="106.3">RSVD10</text>
<text x="128.9" y="107.9">RSVD_NCTF6</text>
<text x="103.2" y="109.5">RSVD12</text>
<text x="103.2" y="111.1">RSVD13</text>
<text x="103.2" y="112.7">RSVD14</text>
<text x="128.9" y="109.5">RSVD_NCTF7</text>
<text x="128.9" y="111.1">RSVD_NCTF8</text>
<text x="128.9" y="112.7">RSVD_NCTF9</text>
<text x="103.2" y="115.9">RSVD16</text>
<text x="103.2" y="114.3">RSVD15</text>
<text x="103.2" y="117.5">RSVD17</text>
<text x="103.2" y="119.1">RSVD18</text>
<text x="128.1" y="114.3">RSVD_NCTF10</text>
<text x="103.2" y="122.3">RSVD20</text>
<text x="103.2" y="120.7">RSVD19</text>
<text x="103.2" y="125.5">RSVD22</text>
<text x="103.2" y="123.9">RSVD21</text>
<text x="132.8" y="122.3">RSVD51</text>
<text x="132.8" y="123.9">RSVD52</text>
<text x="103.2" y="127.1">RSVD23</text>
<text x="103.2" y="131.9">RSVD24</text>
<text x="130.8" y="131.9">BCLK_ITP#</text>
<text x="131.6" y="130.3">BCLK_ITP</text>
<text x="103.2" y="133.5">RSVD25</text>
<text x="103.2" y="139.9">RSVD27</text>
<text x="128.1" y="139.9">RSVD_NCTF11</text>
<text x="128.1" y="141.5">RSVD_NCTF12</text>
<text x="128.1" y="143.1">RSVD_NCTF13</text>
<text x="135.6" y="149.5">KEY</text>
</g>
<g font-size="1.3">
<text x="133.8" y="200.6">THIS SHEET OF ENGINEERING DRAWING IS THE PROPRIETARY PROPERTY OF COMPAL ELECTRONICS, INC. AND CONTAINS CONFIDENTIAL</text>
<text x="133.8" y="202.1">AND TRADE SECRET INFORMATION. THIS SHEET MAY NOT BE TRANSFERED FROM THE CUSTODY OF THE COMPETENT DIVISION OF R&amp;D</text>
<text x="133.8" y="203.6">DEPARTMENT EXCEPT AS AUTHORIZED BY COMPAL ELECTRONICS, INC. NEITHER THIS SHEET NOR THE INFORMATION IT CONTAINS</text>
<text x="133.8" y="205.1">MAY BE USED BY OR DISCLOSED TO ANY THIRD PARTY WITHOUT PRIOR WRITTEN CONSENT OF COMPAL ELECTRONICS, INC.</text>
</g>
<g font-size="1.1">
<text x="30.1" y="1.1">5</text>
<text x="87" y="1.1">4</text>
<text x="144" y="1.1">3</text>
<text x="201" y="1.1">2</text>
<text x="257.9" y="1.1">1</text>
<text x=".5" y="28.2">D</text>
<text x="286.9" y="28.2">D</text>
<text x=".5" y="79.3">C</text>
<text x="286.9" y="79.3">C</text>
<text x=".5" y="130.6">B</text>
<text x="286.9" y="130.6">B</text>
<text x=".5" y="181.7">A</text>
<text x="286.9" y="181.7">A</text>
<text x="30.1" y="207.6">5</text>
<text x="87" y="207.6">4</text>
<text x="144" y="207.6">3</text>
<text x="201" y="207.6">2</text>
<text x="257.9" y="207.6">1</text>
</g>
</svg>
